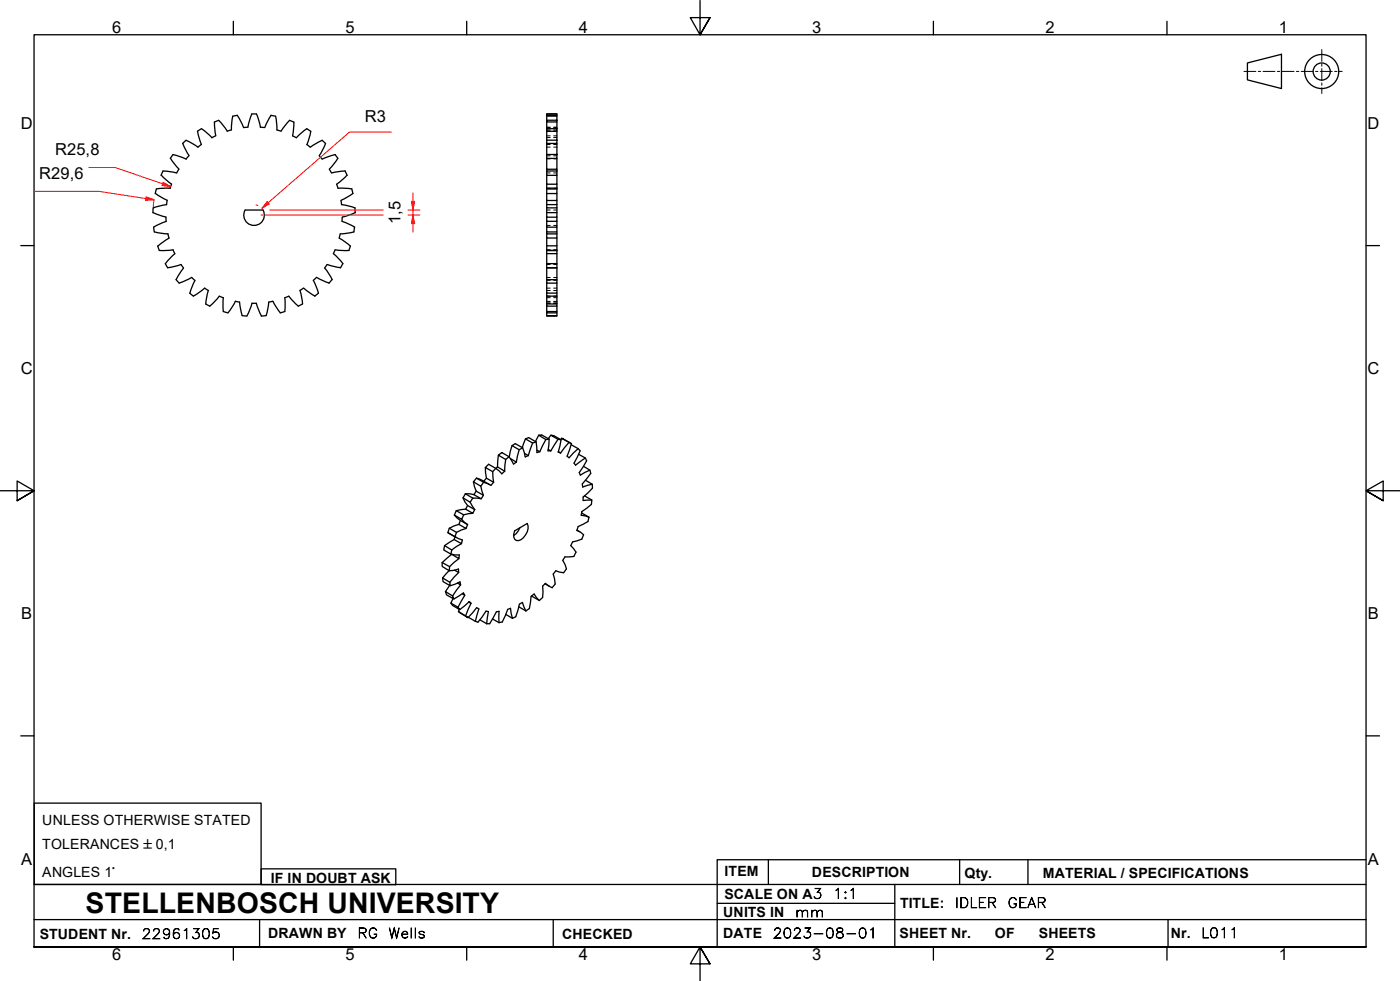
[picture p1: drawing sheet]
<svg xmlns="http://www.w3.org/2000/svg" width="410mm" height="287mm" viewBox="0 0 410 287" stroke-linecap="round" stroke-linejoin="round" font-family="sans-serif">
<!-- layer: Visible Edges(ISO) -->
<g fill="none" stroke="#000" stroke-width=".38">
<path d="M57.8 38.4l1.2-.7 3.1 2.6M57.8 38.5l1.2 3.8M62.7 35.7l1.4-.5 2.4 3.2M62.8 35.8l.4 4M63.1 39.8l-1.1 .5M67.7 38l-1.2 .4M68.1 34l1.4-.2 1.8 3.5 1.3-.1M68.1 34l-.3 4M72.6 37.2l1.1-3.8h.7h.7l1.2 3.8M76.2 37.2l1.3 .1M79.3 33.8l1.4 .2 .4 4 1.1 .4M79.4 33.8l-1.9 3.5"/>
<path d="M86 35.8l-.3 4 1.1 .5M86.1 35.7l-1.4-.5-2.4 3.2M160.1 33.7h3v.3h-3zM160.1 33.7v-.3h3v.3M160.1 34v1.2M160.1 35.7v2M160.1 38.4v2.6M160.1 33.4h3M163.1 34v1.2h-3v.5h3v-.5M163.1 35.7v2h-3v.7h3v-.7M163.1 38.4v2.6h-3v1h3v-1M45.5 56.6l3.5 2"/>
<path d="M45.8 55.3l-.4 1.4M47.2 51.3l3.1 2.6M47.7 50l-.5 1.3M47.8 50.1l3.9 .5M48.8 59.9l-3.4 .8a.99 .99 0 0 0-.6 1.2v.4M48.9 58.7l-.1 1.2M49.8 55.1l-4 .2M49.9 46.3l2.5 3.2M50.2 54l-.4 1.1M52.3 49.5l-.6 1.1M53.5 42l1.9 3.6M54.5 41.1l-1.1 .9"/>
<path d="M54.5 41.1l3.5 2M55.3 45.6l-.8 .9-3.2-1.1a.95 .95 0 0 0-1.2 .7l-.2 .3M58.9 42.3l-.9 .8M86.8 40.3l3-2.6 .9 .5 .3 .3-.1 .5-1 3.3 .9 .8M94.3 41.1l1 .9-1.8 3.6 .8 .9M94.3 41.1l-3.4 2M96.4 49.5l.6 1.1M98.1 45.2l.8 1.2M98.2 45.3l-3.8 1.3M98.6 54l.4 1.1 4 .2M98.9 46.3l-2.4 3.2M99.8 58.7l.2 1.2"/>
<path d="M100.1 59.9l3.8 1 .1 1.4M101 50l.6 1.3M101.1 50.1l-4 .5M101.6 51.3l-3 2.6M103 55.3l.3 1.3-3.4 2M160.1 46.4v3.1h3v-3.1M160.1 51.3v2.6h3v-2.6M160.1 55.1v.2h3v-.2M160.1 55.3v1.4h3v-1.4M160.1 56.7v2h3v-2M160.1 58.7v1.2h3v-1.2M160.1 59.9v.9h3v-.9"/>
<path d="M160.1 42v3.2M160.1 49.5v.6M160.1 53.9v1.2M160.1 55.1h3M163.1 42v3.2h-3v1.2h3v-1.2M163.1 49.5v.6h-3v1.2h3v-1.2M163.1 53.9v1.2M44.8 62.2l3.8 1.3M45 66.5l.2 1.4M45.2 67.9l4 .6 .3 1.2-3.3 2.3M46.2 72l.4 1.3 4.1-.2 .5 1.2M48.4 77.2l.7 1.2 3.9-1 .7 1-2.1 3.5"/>
<path d="M48.6 63.6v1.2l-3.6 1.7M51.2 74.3l-2.8 2.9M71.8 61.5h5.2a3 3 0 0 1-2.6 4.5 3 3 0 0 1-2.6-4.5zM95.8 77.4l-.7 1.1 2.2 3.4M97.6 74.3l2.8 2.9M98.1 73.1l-.5 1.2M98.2 73.1l4 .2M100.2 63.6l-.1 1.2M100.2 64.8l3.7 1.7M100.4 77.2l-.7 1.2-3.9-1M103.6 67.9l-4 .6-.3 1.2 3.3 2.3-.5 1.3M103.8 66.5l-.2 1.4"/>
<path d="M104 62.2l-3.8 1.3M160.1 60.8v1.4h3v-1.4M160.1 62.2v1.4h3v-1.4M160.1 63.6v1.2h3v-1.2M160.1 64.8v1.7h3v-1.7M160.1 66.5v1.4h3v-1.4M160.1 67.9v.6h3v-.6M160.1 68.5v1.2h3v-1.2M160.1 69.7v2.3h3v-2.3M160.1 72v1.3h3v-1.3M160.1 73.4v.8h3v-.8M160.1 74.2v3h3v-3"/>
<path d="M160.1 77.2v1.2h3v-1.2M160.1 78.4h3M160.1 78.4v3.5h3v-3.5M160.1 73.3v.1M160.1 73.4h3M163.1 73.3v.1M56.1 81.2l.9 .9M56.1 81.2l-3.6 1.7-1-1.1M57.1 82.1l-1.5 3.7M59.9 84.3l-3.3 2.4-1.1-.9M59.9 84.3l1.1 .7-.8 4M64.2 86.7l-2.8 2.9-1.2-.6"/>
<path d="M64.2 86.7l1.2 .5M65.4 91.2l1.3 .4M65.4 87.1v4.1M68.9 88.2l1.2 .2 .8 4M68.9 88.2l-2.1 3.4M70.9 92.4l1.4 .1M73.8 88.8h1.2M73.8 88.7l-1.5 3.8M75 88.7l1.5 3.8M77.9 92.4l-1.4 .1M79.9 88.2l-1.2 .2-.8 4M79.9 88.2l1.8 2.9a.94 .94 0 0 0 1.4 .2l.3-.1"/>
<path d="M83.4 87.1v4.1M84.5 86.7l-1.1 .5M88.9 84.4l-1.1 .6 .8 4-1.2 .6-2.8-2.9M88.9 84.3l3.3 2.4M92.6 81.2l-.9 .9 1.5 3.7-1.1 .9M92.7 81.2l3.7 1.7M97.2 81.8l-.9 1.1M160.1 81.9v1h3v-1M160.1 82.9v2.9h3v-2.9M160.1 85.8v.9h3v-.9M160.1 86.7v2.3h3v-2.3M160.1 89v.6h3v-.6"/>
<path d="M160.1 89.6v1.6h3v-1.6M160.1 91.2v.4h3v-.4M160.1 91.6v.8h3v-.8M160.1 92.4h3M139.5 140l.9 .2 3 1.7M139.5 140l-.9 1 2.2 1.3 .8-1.1M139.5 140l2.1 1.2M142.1 136.9l1-1 2.1 1.2-.9 1zM142.1 136.9l.3 3.1M142.4 140l2.1 1.2M142.4 140l-.7 .9M144.3 138.1l.2 3.1"/>
<path d="M145.2 137.1l1.7 1.6 .9-.8M145.7 136.7l2.1 1.2M145.7 136.7l-.5 .4M145.9 133.2l1-.7 2.1 1.2-.9 .8zM145.9 133.2l-.2 3.5M148.1 134.5l-.3 3.4M149 133.7l1.4 2.1 .8-.5M149.5 134.3l1.7 1M149.9 130.4l1-.5 2.1 1.2-1 .5zM149.9 130.4l-.8 3.4M152 131.6l-.8 3.7M153 131.1l.8 2.6 .9-.3"/>
<path d="M153.6 132.7l1.1 .7M153.9 128.5l.9-.4 2.2 1.3-1 .3zM153.9 128.5l-1 2.5M156 129.7l-1.3 3.7M157 129.4l.2 3.1 .9-.3M157.2 131.8l.9 .4M157.7 127.4l.9-.1 2.2 1.2-1 .2zM157.7 127.4l-.9 1.8M159.8 128.7l-1.7 3.5M160.5 131.6l.8 .4M160.8 128.5l-.3 3.5h.8M161.3 127.4l.8 .1 2.2 1.2-.9-.1z"/>
<path d="M161.3 127.4l-.8 1M163.4 128.6l-2.1 3.4M163.5 132.2l.6 .4M164.3 128.7l-.9 3.6 .7 .3M164.5 128.3l2.8 1.6zM164.5 128.3l-.4 .4M166.6 129.5l-2.5 3.1M167.3 130.2l2 1.1 .6 .7-1.8 3.6 .4 .6 2.9-2.1M167.3 129.9l-1.2 3.7 .5 .4 2.7-2.7M169.4 133l2 1.1 .4 .8-2.2 3.4 .3 .8 2.8-1.5M170.8 136.5l1.9 1.1 .3 1-2.5 3.1 .1 .9 2.8-.9M130.2 159.7l-.3 1.3 2.1 1.2 .3-1.2"/>
<path d="M130.2 159.7l2.1 1.3M131.1 155.9l2.5 1.5M131.6 154.6l-.5 1.3 2.1 1.2 .5-1.3M131.6 154.6l2.1 1.2M133 157.9l-2.8 1.8M133 150.8l1.8 1.6M133.2 157.1l2.2 1-.3 1-2.1-1.2zM133.6 149.5l-.6 1.3 2.2 1.2 .6-1.3M133.6 149.5l2.2 1.2M134.4 153.5l-2.8 1.1M134.8 152.4l-.4 1.1 2.1 1.2 .4-1.1M134.8 152.4l2.1 1.2"/>
<path d="M135.1 159.1l-2.8 1.9M135.2 152l1.7 1.6M135.6 145.7l1.3 2.3M136.3 144.5l2.4 .3M136.3 144.5l-.7 1.2 2.1 1.3 .7-1.2M136.3 144.5l2.1 1.3M136.3 149l-2.7 .5M136.5 154.7l-2.8 1.1M136.9 148l-.6 1 2.1 1.3 .6-1.1M136.9 148l2.1 1.2M137.7 147l1.3 2.2M138.4 145.8l2.5 .2"/>
<path d="M138.4 150.3l-2.6 .4M138.6 141l.8 2.8M139.4 143.8l-.7 1 2.2 1.2 .6-1M139.4 143.8l2.1 1.2M140.8 142.3l.7 2.7M141.6 141.2l2.2 .9 .7-.9M150.7 155.4l3.7-2.2a3.9 3.9 0 0 1-2.6 5.1l-.7-.1a2.09 2.09 0 0 1-.4-2.8zM152.2 154.5l-1.1 1.7-.7 .6M169 155.2l.7 .5M170.3 150.1l2.2 1.3-.4 1.3-2.8 1.4-.4 1.2 1.1 .5 .9 .7-.5 1.3-2.8 .8-.5 1.1 1.6 1.9-.7 1.3-2.6 .1-.6 1 1.1 2.5-.9 1.2-2.2-.6-.8 .9 .6 3-.9 1-2-1.2-.8 .8v3.3l-1 .9M171.1 145.2l2.2 1.2-.1 1.3-2.8 2-.2 1.1 2.3 .6M171.4 140.6l2 1.1 .1 1.2-2.7 2.6v1l2.5-.1"/>
<path d="M129.5 164.7v1.1l2.1 1.3v-1.2M129.5 164.7l2.1 1.2M129.6 169.2l.1 1.1 2.1 1.2-.1-1.1M129.6 169.2l2.1 1.2M130.4 173.2l.3 .9 2.2 1.2-.4-.9M131.5 167l-1.9 2.2M131.6 171.4l-1.2 1.8 2.1 1.2M132 162.2l2.5 .2-.1 1.1-2.1-1.2-2.8 2.4M132 176.5l.5 .7 2.1 1.2-.5-.6M132.7 175.2l-.7 1.3 2.1 1.3M133.1 166.9l1.2 .7-.1-1-2.6 .5M134 170.7l.9 .5-.2-.9-2.9 1.2"/>
<path d="M134.2 179l2.8 1.8-.7-.5M134.3 167.6l-2.6 2.8M134.4 163.5l-2.8 2.4M134.5 178.4l-.3 .6 2.1 1.3M134.9 171.2l-2.4 3.2M135.4 173.8l.7 .5-.4-.7-2.8 1.7M136.1 174.3l-2 3.5M137.2 176.2l.7 .4-.5-.5-2.8 2.3M137.9 176.6l-1.6 3.7M148.1 179.8l2 1.2M151.9 177.6l2.1 1.2M154 178.8l-1-2.4-.9 .5-1.1 3.6-.9 .5"/>
<path d="M155.7 174.4l2.2 1.4M157.9 175.8l-1.5-1.9-.9 .7-.5 3.5-1 .7M159.6 170.9l1.2 .7M137 180.8l2.6-2.9 .6 .4-1 3.6M137.1 180.7l2.1 1.2M139.2 181.9l.8 .2 2.3-3.2 .7 .1-.5 3.6M140.5 181.4l2 1.2M144.2 181.2l1.9 1.1M146.1 182.3v-3.3l-.7 .1-2 3.5h-.9M150.1 181l-.6-2.9-.8 .3-1.6 3.7-1 .2"/>
</g>
<!-- layer: Hidden Edges(ISO) -->
<g fill="none" stroke="#000" stroke-width=".29">
<path d="M160.1 38.1h1M160.1 38.4h1M160.1 39.8h1M160.1 37.2h1M160.1 37.4h1M162.1 38.1h1M162.1 38.4h1M162.1 39.8h1M162.1 37.2h1M162.1 37.4h1M160.1 40.3h1M160.1 42.3h1"/>
<path d="M160.1 43.1h1M160.1 45.6h1M160.1 46.5h1M160.1 50.6h1M160.1 55.1h1M162.1 40.3h1M162.1 42.3h1M162.1 43.1h1M162.1 45.6h1M162.1 46.5h1M162.1 50.6h1M162.1 55.1h1"/>
<path d="M160.1 73.1h1M160.1 77.4h1M160.1 61.5h1M160.1 66h1M162.1 73.1h1M162.1 77.4h1M162.1 61.5h1M162.1 66h1M160.1 81.2h1M160.1 82.1h1M160.1 84.3h1M160.1 85h1"/>
<path d="M160.1 86.7h1M160.1 87.1h1M160.1 88.2h1M160.1 88.4h1M160.1 88.8h1M162.1 81.2h1M162.1 82.1h1M162.1 84.3h1M162.1 85h1M162.1 86.7h1M162.1 87.1h1M162.1 88.2h1"/>
<path d="M162.1 88.4h1M162.1 88.8h1"/>
</g>
<!-- layer: Border_0 -->
<g fill="none" stroke="#000" stroke-width=".38">
<path d="M68.3 6.2v4M136.7 6.2v4M205 .1v10.1l-2.9-5h5.8l-2.9 5 2.9-5M273.3 6.2v4M341.7 6.2v4M6.1 71.9h3.9M400 71.9h3.9M0 143.7h10l-5-2.9v5.8l5-2.9-5 2.9M410 143.7h-10l5-2.9v5.8l-5-2.9 5 2.9M6.1 215.4h3.9M400 215.4h3.9M10 277.2v-267h390v267h-390h390"/>
<path d="M68.3 277.2v3.9M136.7 277.2v3.9M273.3 277.2v3.9M341.7 277.2v3.9M207.9 282.1l-2.9-4.9 2.9 4.9h-5.8l2.9-4.9v10"/>
</g>
<!-- layer: Sketch Geometry(ISO) -->
<g fill="none" stroke="#000" stroke-width=".38">
<path d="M365.3 18.4l9.9-2.5v10l-9.9-2.5zM10 235.1h66.5v23.8h-66.5zM10 258.9h390M76.5 254.3h39.4v4.7h-39.4zM225 251.7v7.2M262 258.9v18.3M281 251.7v7.2M301 251.7v7.2M400 251.7h-190v25.5M10 277.2h390M10 269.2h390M76 269.2v8"/>
<path d="M162 269.2v8M210 264.4h52M342 269.2v8"/>
<circle cx="387" cy="20.9" r="5"/>
<circle cx="387" cy="20.9" r="2.51"/>
</g>
<g fill="none" stroke="#000" stroke-width=".29">
<path d="M387 14.5v3.5M387 18.7v.7M364.2 20.9h3.5M368.4 20.9h.7M369.8 20.9h3.5M374 20.9h.7M375.4 20.9h3.5M379.6 20.9h.7M381 20.9h3.5M385.2 20.9h.7M386.6 20.9h3.5M387 20.1v3.5"/>
<path d="M387 24.3v.7M387 25.7v1.7M390.8 20.9h.7M392.2 20.9h.8"/>
</g>
<!-- layer: Dimensions(ISO) -->
<path d="M78.5 59.3l-1.8 1.7" fill="none" stroke="#f00" stroke-width=".29"/>
<path d="M78.2 59l.7 .7-2.2 1.3z" fill-rule="evenodd" fill="#f00"/>
<path d="M114.6 38.7h-12.3l-23.8 20.6M78.2 59l.7 .7-2.2 1.3zM120.9 58.9v2.6M75 60l.5 .2" fill="none" stroke="#f00" stroke-width=".29"/>
<path d="M120.5 58.9h.9l-.5 2.6z" fill-rule="evenodd" fill="#f00"/>
<path d="M120.5 58.9h.9l-.5 2.6zM120.9 62.9v2.6" fill="none" stroke="#f00" stroke-width=".29"/>
<path d="M120.9 62.9l.5 2.6h-.9z" fill-rule="evenodd" fill="#f00"/>
<path d="M47.6 53.8l2.4 .8M120.9 56.5v2.4M76.4 62.9h35.8M79 61.5h33.2M119.4 61.5h3.5M119.4 62.9h3.5M120.9 62.9l.5 2.6h-.9zM120.9 61.5v1.4M120.9 65.5v2.5" fill="none" stroke="#f00" stroke-width=".29"/>
<path d="M47.8 53.4l2.2 1.2-2.6-.3z" fill-rule="evenodd" fill="#f00"/>
<path d="M26 49h7.7l13.9 4.8M42.7 58.1l2.4 .4M47.8 53.4l2.2 1.2-2.6-.3z" fill="none" stroke="#f00" stroke-width=".29"/>
<path d="M42.7 57.6l2.4 .9-2.5 .1z" fill-rule="evenodd" fill="#f00"/>
<path d="M10 56h19l13.7 2.1M42.7 57.6l2.4 .9-2.5 .1zM45.1 58.6l-.2 1.9" fill="none" stroke="#f00" stroke-width=".29"/>
<text font-size="8.3" x="25.1" y="267.2">STELLENBOSCH UNIVERSITY</text>
<g font-size="4.8">
<text x="32.8" y="9.7">6</text>
<text x="101.2" y="9.7">5</text>
<text x="169.5" y="9.7">4</text>
<text x="237.8" y="9.7">3</text>
<text x="306.1" y="9.7">2</text>
<text x="374.5" y="9.7">1</text>
<text x="106.8" y="35.6">R3</text>
<text x="6.1" y="37.8">D</text>
<text x="400.4" y="37.8">D</text>
<text x="16.1" y="45.4">R25,8</text>
<text x="11.5" y="52.3">R29,6</text>
<text x="117.2" y="65.6" transform="rotate(-90 117.2 65.6)">1,5</text>
<text x="6.1" y="109.6">C</text>
<text x="400.4" y="109.6">C</text>
<text x="6.2" y="181.3">B</text>
<text x="400.5" y="181.3">B</text>
<text x="6.2" y="253.1">A</text>
<text x="400.5" y="253.1">A</text>
<text x="32.8" y="281.1">6</text>
<text x="101.2" y="281.1">5</text>
<text x="169.5" y="281.1">4</text>
<text x="237.8" y="281.1">3</text>
<text x="306.1" y="281.1">2</text>
<text x="374.5" y="281.1">1</text>
</g>
<g font-size="4.1">
<text x="12.4" y="241.5">UNLESS OTHERWISE STATED</text>
<text x="12.4" y="248.5">TOLERANCES ±0,1</text>
<text x="12.4" y="256.6">ANGLES 1°</text>
<text x="212.2" y="256.5">ITEM</text>
<text x="237.7" y="256.7">DESCRIPTION</text>
<text x="282.4" y="256.9">Qty.</text>
<text x="305.4" y="256.9">MATERIAL / SPECIFICATIONS</text>
<text x="79.3" y="258.5">IF IN DOUBT ASK</text>
<text x="212.1" y="263">SCALE ON A3</text>
<text x="211.8" y="268.4">UNITS IN</text>
<text x="263.5" y="265.7">TITLE:</text>
<text x="11.6" y="274.8">STUDENT Nr.</text>
<text x="78.5" y="274.6">DRAWN BY</text>
<text x="164.6" y="274.8">CHECKED</text>
<text x="211.8" y="274.6">DATE</text>
<text x="263.4" y="274.6">SHEET Nr.</text>
<text x="291.3" y="274.6">OF</text>
<text x="304.2" y="274.6">SHEETS</text>
<text x="342.8" y="274.5">Nr.</text>
</g>
<g font-size="4">
<text x="243.9" y="263">1:1</text>
<text x="232.8" y="268.4">mm</text>
<text x="279.6" y="265.7">IDLER</text>
<text x="295" y="265.7">GEAR</text>
<text x="41.5" y="274.8">22961305</text>
<text x="104.6" y="274.6">RG</text>
<text x="113.7" y="274.6">Wells</text>
<text x="226.3" y="274.6">2023-08-01</text>
<text x="351.7" y="274.5">L011</text>
</g>
</svg>
